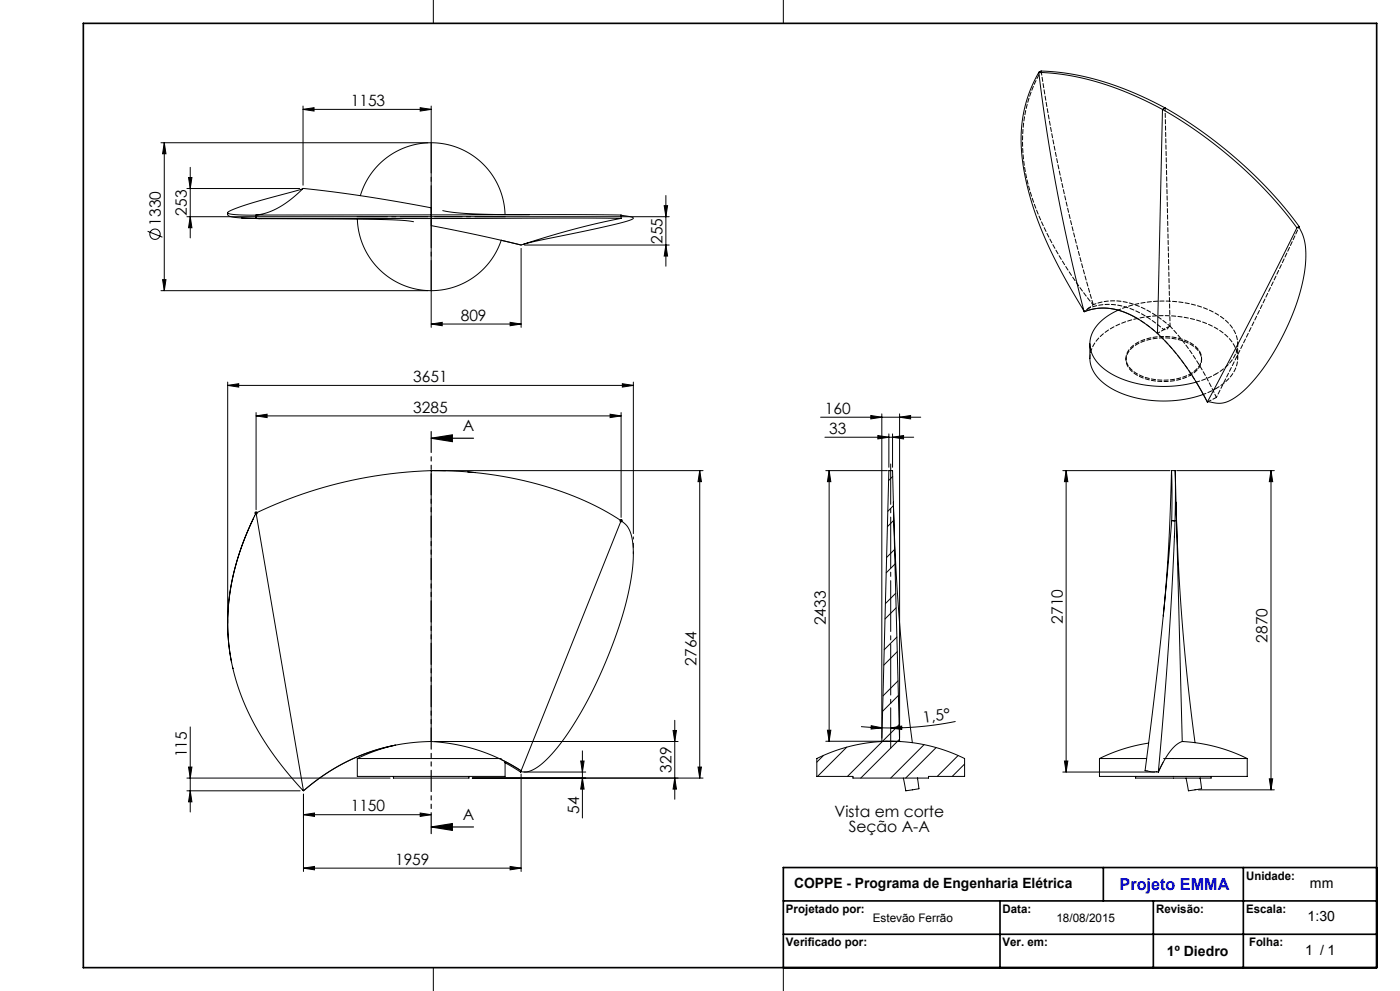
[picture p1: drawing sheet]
<svg xmlns="http://www.w3.org/2000/svg" width="420mm" height="297mm" viewBox="0 0 420 297" stroke-linecap="round" stroke-linejoin="round" font-family="sans-serif">
<g fill="none" stroke="#000" stroke-width=".3">
<path d="M130 0v7M235 0v7M90.9 32.8l3.3-.5v1zM90.9 31.8v23.7M90.9 32.8h38.5M126.1 32.3l3.3 .5-3.3 .5zM129.4 31.8v66.3M311.6 21.7a544.1 544.1 0 0 0 13.6 71.7M311.6 21.7a83.1 83.1 0 0 1 37.1 11.1M311.6 21.7a42.6 42.6 0 0 0-4 31.4 107.2 107.2 0 0 0 13.6 33.4l4 6.7M312 21.5l-.4 .2M312 21.5l.3-.2a83.3 83.3 0 0 1 37.2 11"/>
<path d="M312 21.5l-.3 .2M348.7 32.8a132.3 132.3 0 0 1 40.4 35.5M348.7 32.8l-1.5 67.1M349.5 32.3a131.7 131.7 0 0 1 40.3 35.6M349.5 32.3l-.8 .5M48.3 42.8h80.1M49.3 42.8v44.3M49.3 42.8l.5 3.3h-1zM56.1 56.5h33.8M56.6 53.2h1l-.5 3.3zM57.1 50.2v21.1M90.3 56.8l-12.8 3.5-6.4 2a4.1 4.1 0 0 0-2.8 1.5l2.5 .5 6 .1"/>
<path d="M90.9 56.5l-.7 .3M90.9 56.5a24 24 0 0 1-14.1 7.9M90.9 56.5l18.4 2.3 20.1 3.5M108.1 58.6a22.2 22.2 0 0 1 24.1-15.6 22.2 22.2 0 0 1 19.3 21.3M199.8 58.6v21.2M44.3 69.3l4.4 1.8M56.1 64.9h72.3M57.1 64.9l.5 3.3h-1zM68.3 63.8v.5a2.15 2.15 0 0 0 2 .8l6.5 .3v-.5M72.4 65.3l5.6 .2M76.8 65.4h.1M76.8 65.4l37.2 .4 6.6 .2 3.5 .5"/>
<path d="M76.8 64.4l98.5-.1 11 .1v.5M76.8 64.9v.5M76.8 64.4v.5M107.2 65.7a22.2 22.2 0 0 0 18.9 21.2 22.2 22.2 0 0 0 24.3-14.9l5.9 1.4M129.3 64.9h.1M129.4 67.6l13.5 2.8 13.4 3M130.4 64.9h70.4M132.8 63.1l3.6 .6 5.4 .4 17 .2M156.3 74.4v23.7M157.3 73.4h43.5M186.3 64.5l3 .5 .7 .4-1.6 .8-4.5 1.2-26.9 5.8M186.3 64.9h.1"/>
<path d="M186.3 64.9v.5M186.3 65.4h-109.5M186.3 65.4a235.6 235.6 0 0 0-30 8M199.3 61.6h1l-.5 3.3zM199.8 73.4l.5 3.3h-1zM389.1 68.3l-12.4 24.5-14.5 27.7M389.4 68.1l-.3 .2M389.4 68.1h.1M389.8 67.9l1.6 4.4 .4 4.8-.7 6.1-1.9 7a73.6 73.6 0 0 1-15.2 26 18.6 18.6 0 0 1-5.6 4.1l-2.5 .6-3.7-.4M389.8 67.9l-.4 .2M48.3 87.1h80.1M48.8 83.8h1l-.5 3.3z"/>
<path d="M129.4 97.1l3.3-.5v1zM129.4 97.1h26.9M153 96.6l3.3 .5-3.3 .5zM325.2 93.4a17.7 17.7 0 0 1 16.3 2.3l3 2 2.7 2.2M325.2 93.4a17.5 17.5 0 0 1 16.1 2.1M335.5 93a13 13 0 0 0-8.5 9 9.9 9.9 0 0 0 5.3 9.3 34.2 34.2 0 0 0 26.7 3.2M347.2 99.9a74.3 74.3 0 0 1 15 20.6M68.3 115.5l3.3-.5v1zM68.3 114.5v70.1M68.3 115.5h121.7M186.7 115l3.3 .5-3.3 .5zM190 114.5v45.4"/>
<path d="M327 103v4.4a11.1 11.1 0 0 0 6.5 9 35.2 35.2 0 0 0 27.5 1.8M359 114.7l3.2 5.8M76.8 124.6l3.3-.5v1.1zM76.8 123.6v29.1M76.8 124.6h109.5M183 124.1l3.3 .5-3.3 .6zM186.3 123.6v31.5M246.2 125h30M247.5 131h26.6M261.2 124.5l3.3 .5-3.3 .5zM263.4 130.5l3.3 .5-3.3 .5zM264.5 124v97.2"/>
<path d="M266.7 130v10M267.8 131l3.3-.5v1zM267.8 130v10M269.9 125l3.3-.5v1zM269.9 124v97.2M76.1 155.3a67.5 67.5 0 0 0-6.6 43.2M76.3 153.7h1M76.4 154.7h.1M76.4 154.7l-.1 .1M76.5 153.4l.7 .7M76.8 153.7l14.2 83.3M76.8 153.7v.1a68.9 68.9 0 0 0-7.6 43.2 71.5 71.5 0 0 0 15.4 32.6l6.3 7.3"/>
<path d="M76.8 153.2v1M76.8 153.8h.1M77.2 153.4l-.7 .7M129.4 141l4.2 .1M129.4 141a107.4 107.4 0 0 1 53.1 12.7l3.8 2.4M129.4 141a131 131 0 0 0-52.6 12.7M129.4 141v81.2M129.4 141h.1M130.4 141h80.5M140.3 141.4l2.2 .2M185.8 156.1h1M186 155.7l.7 .7"/>
<path d="M186.3 156.1l.6 .4a7.5 7.5 0 0 1 2.9 5.9 58.7 58.7 0 0 1-2.5 20 126.5 126.5 0 0 1-20.1 41.7l-1.6 1.8a14.3 14.3 0 0 1-7.5 5.4l-1.9 .1M186.3 155.6v1M186.3 156.1l-30 74.9M186.7 155.7l-.7 .7M209.9 141l.5 3.4h-1zM209.9 141v92.2M247.7 141h18.5M248.7 141l.5 3.4h-1zM248.7 141v81.2M266.7 141h1.1l2.1 81.2h-5.4zM267.8 142.8l-1.2 1.2M268 150.5l.7 18.9 1.2 17.4 1.7 18.2 2.1 17.6"/>
<path d="M268 151.5l-1.7 1.7M268.2 155.9l-2 1.9M318.8 141h32.2M319.8 141v90.4M319.8 141l.5 3.4h-1zM351.5 141h1.1M351.5 156.1a1348.2 1348.2 0 0 1-8 74.9l4 .4M351.5 156.1v-15.1l-1 23.5-1.5 20.1M351.5 156.1h1M352.4 159.9l-.1 1.1M352.5 156.1a1348.9 1348.9 0 0 1-5 75.3M352.5 156.1l.1-15.1 2.1 81.2"/>
<path d="M352.8 150.5l.7 18.4 1.2 17.9 1.6 17.6 2.2 18.2M353 141h29.3M381.3 141l.5 3.4h-1zM381.3 141v95.7M268.4 164.7l-2.4 2.4M268.5 169l-2.6 2.7M268.7 177.8l-3.1 3.1M69.8 200l.1 .4M268.8 182.2l-3.3 3.3M269.1 190.9l-3.8 3.8M269.2 195.3l-4.1 4M57.1 217.9v25.5"/>
<path d="M201.9 218.9h1l-.5 3.3zM202.4 215.9v23.6M248.2 218.9h1l-.5 3.3zM258.3 217.8l6.4 .3M261.4 217.5l3.3 .6-3.4 .4zM264.7 218.1l2.5 .1M267.2 218.2l3.3-.6v1zM269.4 204.1l-4.5 4.5M269.5 208.4l-4.7 4.8M269.7 217.2l-15.5 15.5M286.7 216.2l-10.5 1.6-9 .4M56.1 237h33.9"/>
<path d="M56.1 233.2h60.9M56.6 229.9h1l-.5 3.3zM57.1 237l.5 3.3h-1zM90.9 236.9l.1 .1M91 238v23.2M107.2 227.3h43.2M107.2 227.3v5.4h44.3v-4.1M118 232.7v.5h22.7v-.5M118.6 223.3a58.4 58.4 0 0 0-27.6 13.7M118.7 223.3a50 50 0 0 0-11.5 4M129.4 222.2a58.3 58.3 0 0 0-38.4 14.8M129.4 222.2a54.7 54.7 0 0 1 26.9 8.8"/>
<path d="M130.4 222.2h73M141.7 233.2h69.2M150.4 227.6l5.9 3.4M151.3 228.5l4.9 2.9M156.3 231l-.1 .4M156.3 232v29.2M157.2 231.4h18.5M174.2 228.1h1l-.5 3.3zM174.7 233.2l.5 3.3h-1zM174.7 225v20.2M202.4 233.2l.5 3.3h-1zM209.4 229.9h1l-.5 3.3z"/>
<path d="M245 227.3a50 50 0 0 1 44.4 0v5.4h-10.9v.5h-22.6v-.5h-10.9zM247.1 226.4l-2.1 2M247.7 222.2h18.5M254 223.9l-8.7 8.8M269.9 221.5l-11.7 11.7M269.9 222.2h.3M271 233.2l.7 3.8 4-.6-.5-3.2 .1 .2M277.2 223.2l-10 10M280.8 224l-9.1 9.2M287.4 226.4l-6.2 6.3M289.4 229l-3.7 3.7M318.8 231.4h27.7"/>
<path d="M319.3 228.1h1l-.5 3.3zM329.8 227.3v5.4h44.4v-5.4M329.8 227.3h14.2M340.7 232.7v.5h22.6v-.5M344.6 222.7a50 50 0 0 0-14.8 4.6M348.9 228.5l-1.4 2.9M349.1 227.3h25.1M354.7 222.2a11.2 11.2 0 0 0-5.4 5.7l-1.8 3.5M354.7 222.2a50 50 0 0 1 19.5 5.1M354.7 222.2l.3 .1M355.8 233.2l.7 3.8 4-.6-.5-3.2 .1 .2M359.5 236.7h22.8"/>
<path d="M380.8 233.4h1l-.5 3.3zM91 244.2l3.3-.5v1zM91 244.2h38.4M126.1 243.7l3.3 .5-3.3 .5zM153 259.7l3.3 .5-3.3 .5zM91 260.2l3.3-.5v1zM91 260.2h65.3M130 290v7M235 290v7"/>
<circle cx="46.5" cy="70.2" r="1.56"/>
</g>
<path d="M129.4 131.3l6.3-1v2.1zM129.4 131.3h12.7M129.4 247.8l6.3-1v2.1zM129.4 247.8h12.7" fill="none" stroke="#000" stroke-width=".35"/>
<path d="M129.2 64.9h-22.1M129.4 64.8v-22.1M129.4 65.1v22.1M129.5 64.9h22.1" fill="none" stroke="#000" stroke-width=".3" stroke-dasharray="15.2 1.3 1.3 1.3" stroke-dashoffset="6.1"/>
<path d="M267.2 139v85.2" fill="none" stroke="#000" stroke-width=".3" stroke-dasharray="15.2 1.3 1.3 1.3" stroke-dashoffset="3.1"/>
<path d="M129.4 129.3v120.5" fill="none" stroke="#000" stroke-width=".35" stroke-dasharray="6.3 1.3 1.3 1.3 1.3 1.3" stroke-dashoffset=".1"/>
<path d="M68.3 185.6v1.2" fill="none" stroke="#000" stroke-width=".3" stroke-dasharray="15.2 1.3 1.3 1.3"/>
<path d="M190 160.9v5.1" fill="none" stroke="#000" stroke-width=".3" stroke-dasharray="15.2 1.3 1.3 1.3" stroke-dashoffset="14.6"/>
<path d="M25 7h388v283h-388zM331 260v10M373 260v30M413 260h-178v30M235 270h178M300 270v20M346 270v20M235 280h178" fill="none" stroke="#000" stroke-width=".5"/>
<g fill="#000">
<path d="M90.9 32.8l3.3-.5v1zM126.1 32.3l3.3 .5-3.3 .5z"/>
<path d="M68.3 115.5l3.3-.5v1zM186.7 115l3.3 .5-3.3 .5zM76.8 124.6l3.3-.5v1.1zM183 124.1l3.3 .5-3.3 .6zM91 244.2l3.3-.5v1zM126.1 243.7l3.3 .5-3.3 .5z"/>
<path d="M129.4 131.3l6.3-1v2.1zM129.4 247.8l6.3-1v2.1z"/>
<path d="M261.2 124.5l3.3 .5-3.3 .5zM269.9 125l3.3-.5v1zM263.4 130.5l3.3 .5-3.3 .5zM267.8 131l3.3-.5v1z"/>
<path d="M209.9 141l.5 3.4h-1zM209.4 229.9h1l-.5 3.3zM174.2 228.1h1l-.5 3.3zM174.7 233.2l.5 3.3h-1zM49.3 42.8l.5 3.3h-1zM48.8 83.8h1l-.5 3.3zM56.6 53.2h1l-.5 3.3zM57.1 64.9l.5 3.3h-1z"/>
<path d="M248.7 141l.5 3.4h-1zM248.2 218.9h1l-.5 3.3z"/>
<path d="M261.4 217.5l3.3 .6-3.4 .4zM267.2 218.2l3.3-.6v1z"/>
<path d="M57.1 237l.5 3.3h-1zM56.6 229.9h1l-.5 3.3zM319.3 228.1h1l-.5 3.3zM319.8 141l.5 3.4h-1zM199.8 73.4l.5 3.3h-1zM199.3 61.6h1l-.5 3.3z"/>
<path d="M201.9 218.9h1l-.5 3.3zM202.4 233.2l.5 3.3h-1z"/>
<path d="M380.8 233.4h1l-.5 3.3zM381.3 141l.5 3.4h-1z"/>
<path d="M153 259.7l3.3 .5-3.3 .5zM91 260.2l3.3-.5v1zM153 96.6l3.3 .5-3.3 .5zM129.4 97.1l3.3-.5v1z"/>
</g>
<path d="M326.6 92.4a18.5 18.5 0 0 1 17.1 2.3l5.4 4.1M347.2 99.9a69.1 69.1 0 0 1 11.8 14.8M347.2 99.9l-3.3-2.6-2.6-1.8" fill="none" stroke="#000" stroke-width=".3" stroke-dasharray="1.3 .6" stroke-dashoffset=".7"/>
<path d="M362.3 120.5l2.6-1.4" fill="none" stroke="#000" stroke-width=".3" stroke-dasharray="1.3 .6" stroke-dashoffset=".1"/>
<path d="M349.1 98.8h.5a.8 .8 0 0 0 .9-.7M350.5 98.1l-1.4 .7M364.9 119.1l13.5-27.1 11.4-24.1" fill="none" stroke="#000" stroke-width=".3" stroke-dasharray="1.3 .6" stroke-dashoffset=".8"/>
<path d="M349.5 32.3l1.5 65.5M351 97.8l-.5 .3" fill="none" stroke="#000" stroke-width=".3" stroke-dasharray="1.3 .6" stroke-dashoffset=".3"/>
<path d="M325.2 93.4l1.4-1M328 91.3l-1.4 1.1" fill="none" stroke="#000" stroke-width=".3" stroke-dasharray="1.3 .6" stroke-dashoffset=".9"/>
<path d="M312.3 21.3a43.5 43.5 0 0 0-4 33.4 100.2 100.2 0 0 0 19.6 36.5M326.6 92.4l-1.2 .8-.4-.3M357.1 112.4a17.1 17.1 0 0 1-17.4-1 4.6 4.6 0 0 1 .8-7.8 16.9 16.9 0 0 1 18.2 .7 4.5 4.5 0 0 1-.8 7.7l-.8 .4M357.1 112a17.1 17.1 0 0 1-17.4-1 4.6 4.6 0 0 1 .8-7.8 16.9 16.9 0 0 1 18.2 .7 4.5 4.5 0 0 1-.8 7.7l-.8 .4" fill="none" stroke="#000" stroke-width=".3" stroke-dasharray="1.3 .6" stroke-dashoffset=".6"/>
<path d="M311.6 21.7h.1M327.9 91.2l.1 .1M327.9 91.2a520 520 0 0 1-15.6-69.9M337.8 107.4v.4M360.5 107.8v-.4M364.9 119l-.1 .1" fill="none" stroke="#000" stroke-width=".3" stroke-dasharray="1.3 .6"/>
<path d="M351 97.8a78.1 78.1 0 0 1 13.9 21.3M327 107.4a11.1 11.1 0 0 1 6.5-9.1 34.4 34.4 0 0 1 32.1 .5 10.2 10.2 0 0 1 5.6 9.6 11.6 11.6 0 0 1-6.4 8" fill="none" stroke="#000" stroke-width=".3" stroke-dasharray="1.3 .6" stroke-dashoffset=".2"/>
<path d="M335.5 93a34.7 34.7 0 0 1 30.1 1.5 10.2 10.2 0 0 1 5.6 9.5 11.6 11.6 0 0 1-6.4 8.1M349.1 98.8l-1.9 1.1" fill="none" stroke="#000" stroke-width=".3" stroke-dasharray="1.3 .6" stroke-dashoffset=".5"/>
<path d="M351 97.8a26.9 26.9 0 0 0-17.3-7.6l-3.2 .3-2.5 .8M364.8 112.1l-2.6 1.3-3.2 1.1M364.8 116.4l-3.8 1.8M371.3 107.4v-4.4" fill="none" stroke="#000" stroke-width=".3" stroke-dasharray="1.3 .6" stroke-dashoffset=".4"/>
<text font-size="4.9" fill="#00f" x="335.9" y="266.6">Projeto EMMA</text>
<g font-size="4.7">
<text x="105.2" y="31.8">1153</text>
<text x="56.1" y="64.6" transform="rotate(-90 56.1 64.6)">253</text>
<text x="48.2" y="67.6" transform="rotate(-90 48.2 67.6)">1330</text>
<text x="198.8" y="73.1" transform="rotate(-90 198.8 73.1)">255</text>
<text x="138.2" y="96.1">809</text>
<text x="124" y="114.5">3651</text>
<text x="124" y="123.6">3285</text>
<text x="247.5" y="124">160</text>
<text x="138.8" y="129.2">A</text>
<text x="248.8" y="130">33</text>
<text x="247.7" y="187.4" transform="rotate(-90 247.7 187.4)">2433</text>
<text x="318.8" y="186.9" transform="rotate(-90 318.8 186.9)">2710</text>
<text x="380.3" y="192.6" transform="rotate(-90 380.3 192.6)">2870</text>
<text x="208.9" y="199.5" transform="rotate(-90 208.9 199.5)">2764</text>
<text x="277" y="216.7" transform="rotate(-8 277 216.7)">1,5°</text>
<text x="56.1" y="226.9" transform="rotate(-90 56.1 226.9)">115</text>
<text x="201.4" y="231.6" transform="rotate(-90 201.4 231.6)">329</text>
<text x="105.2" y="243.2">1150</text>
<text x="138.8" y="245.7">A</text>
<text x="173.7" y="243.9" transform="rotate(-90 173.7 243.9)">54</text>
<text x="250.4" y="244.8">Vista em corte</text>
<text x="254.6" y="249.3">Seção A-A</text>
<text x="118.5" y="259.2">1959</text>
</g>
<g font-size="4.2">
<text x="238.3" y="266.1">COPPE - Programa de Engenharia Elétrica</text>
<text x="393" y="266.2">mm</text>
<text x="392.3" y="276">1:30</text>
<text x="350.1" y="286.6">1º Diedro</text>
<text x="391.6" y="286.4">1 / 1</text>
</g>
<g font-size="3.5">
<text x="373.8" y="263.6">Unidade:</text>
<text x="235.8" y="273.7">Projetado por:</text>
<text x="300.8" y="273.6">Data:</text>
<text x="346.8" y="273.6">Revisão:</text>
<text x="373.8" y="273.6">Escala:</text>
<text x="261.8" y="276.5">Estevão Ferrão</text>
<text x="316.9" y="276.5">18/08/2015</text>
<text x="235.8" y="283.6">Verificado por:</text>
<text x="300.8" y="283.6">Ver. em:</text>
<text x="374.7" y="283.6">Folha:</text>
</g>
</svg>
